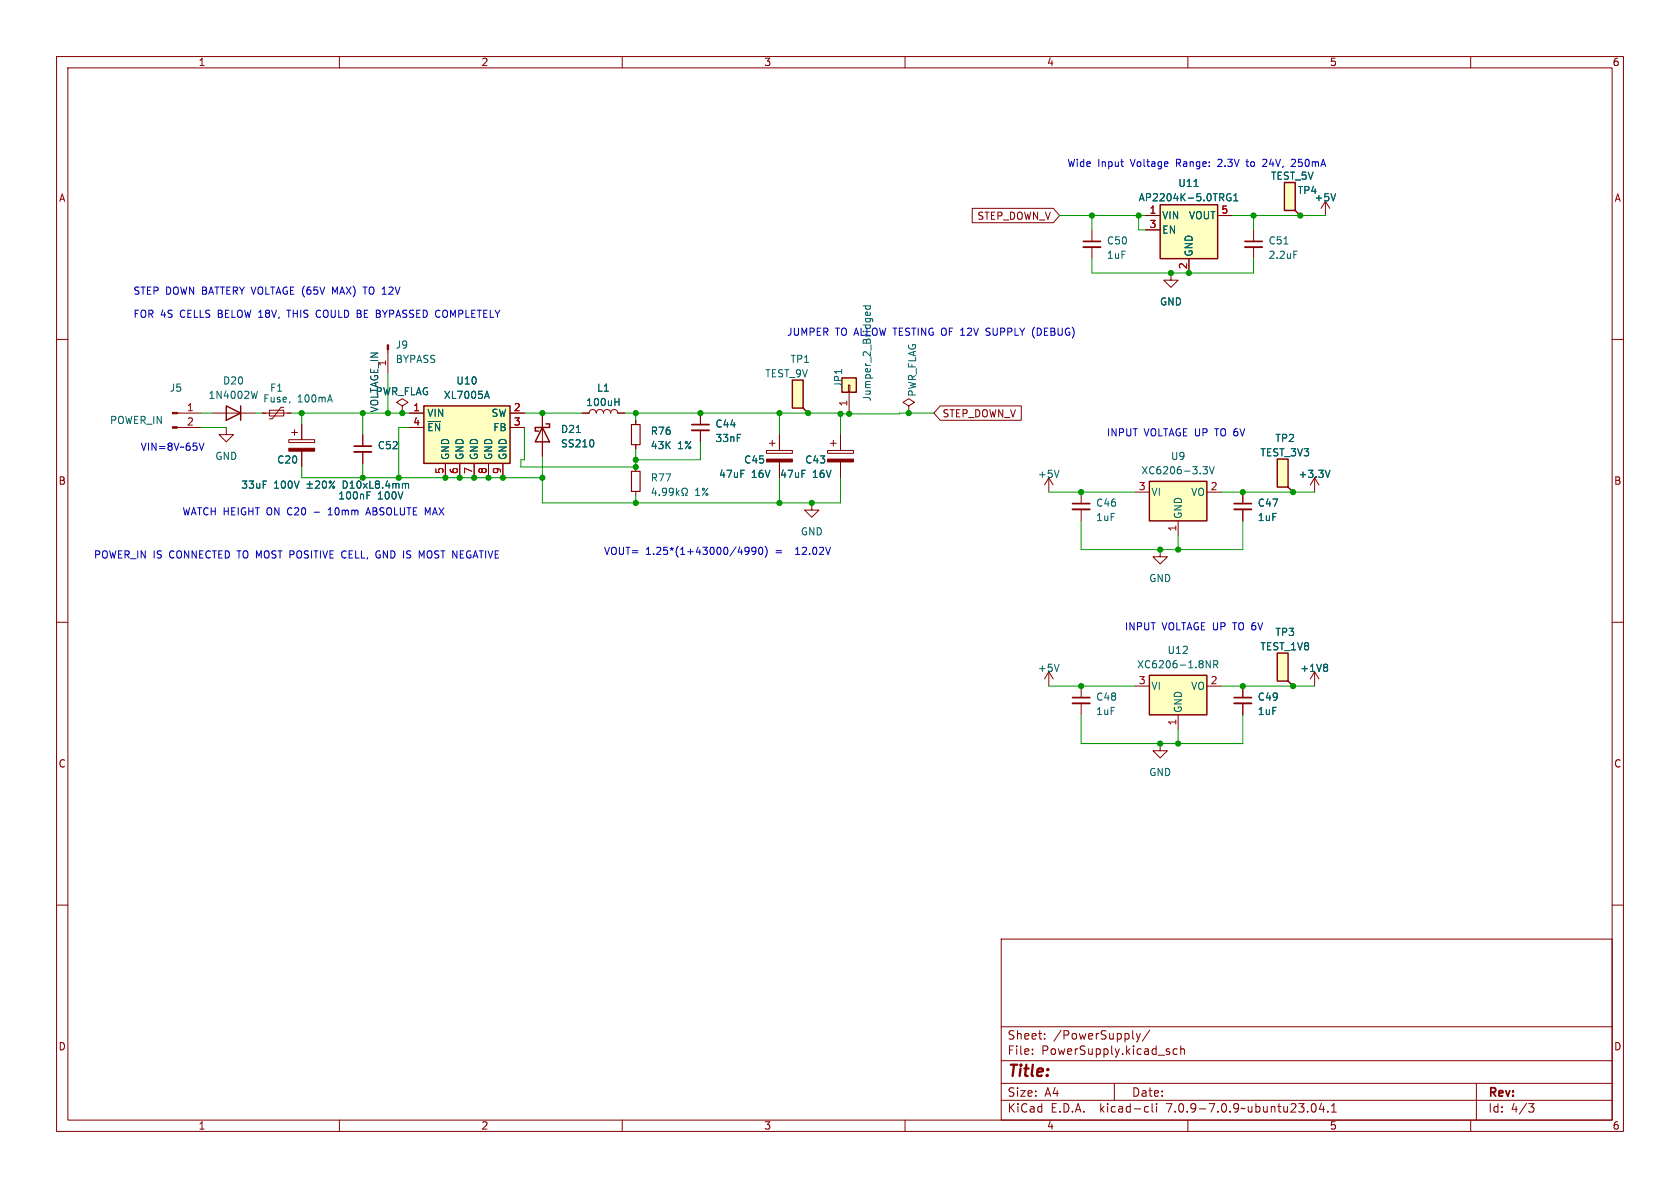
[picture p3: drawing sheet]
<svg xmlns="http://www.w3.org/2000/svg" width="297mm" height="210mm" viewBox="0 0 297 210" stroke-linecap="round" stroke-linejoin="round" font-family="sans-serif">
<g fill="none" stroke="#840000" stroke-width=".18">
<path d="M10 10h277v190h-277zM12 12h273v186h-273zM60 10v2M110 10v2M160 10v2M210 10v2M260 10v2M171.9 36.8h14.3l1.1 1.3-1.1 1.3h-14.3zM202.6 38.1h2.5M215.3 38.1h2.5M229.9 38.1h.1M234.3 35.6l-.7 1.2"/>
<path d="M234.3 35.6v2.5M234.3 35.6l.8 1.2M10 60h2M193 40.6v2.1M193 43.7v2M202.6 40.6h2.5M207 48.3v1.2h1.3l-1.3 1.3-1.3-1.3h1.3M210.2 45.7v2.6M221.6 40.6v2.1M221.6 43.7v2M285 60h2M31.3 73h4.3"/>
<path d="M31.3 75.6h4.3M37.5 73h7.6M40 75.6v1.2h1.3l-1.3 1.3-1.3-1.3h1.3M46.4 73h5M47.6 72.5h2.6v1h-2.6zM50.2 72h-.5l-1.6 2h-.5M51.1 77.7h4.5v.5h-4.5zM51.6 76.5h1M52.1 75.9v1.1M53.3 74.9v2.8M53.3 79.8v2.8M64.1 76.8v2.1"/>
<path d="M64.1 79.9v2M68.6 61.8v4.2M71.1 71.8l1-.7-1-.6-1 .6 1 .7v1.2M71.1 73h.1M72.4 73h2.5M72.4 75.6h2.5M90.2 73h2.5M90.2 75.6h2.5M95.9 73v7.6M102.9 73h1.2a.64 .64 0 0 1 .7-.6 .64 .64 0 0 1 .6 .6 .64 .64 0 0 1 .6-.6 .64 .64 0 0 1 .7 .6 .64 .64 0 0 1 .6-.6 .64 .64 0 0 1 .6 .6 .64 .64 0 0 1 .7-.6 .64 .64 0 0 1 .6 .6h1.3M112.4 74.3v.8M112.4 78.6v.8"/>
<path d="M123.8 73v2.1M123.8 76.1v2M135.5 79.6h4.6v.5h-4.6zM136 78.4h1M136.5 77.9v1M137.8 76.8v2.8M142.9 73h.1M146.3 79.6h4.6v.5h-4.6zM146.8 78.4h1M147.3 77.9v1M148.6 76.8v2.8M150 68.1h.2v1.2h-.2z"/>
<path d="M150.1 69.3v3.9M160.7 71.8l1-.7-1-.6-1.1 .6 1.1 .7v1.2M160.7 73h.1M166.2 71.8h14.3v2.5h-14.3l-1.1-1.3zM78.7 81.9v2.6M81.3 81.9v2.6M83.8 81.9v2.6M86.4 81.9v2.6M88.9 81.9v2.6M112.4 82.6v.7M112.4 86.9v.7M137.8 81.7v2.8"/>
<path d="M143.5 88.9v1.3h1.3l-1.3 1.2-1.3-1.2h1.3M148.6 81.7v2.8M185.4 84.5v2.5M185.4 84.5l-.7 1.2M185.4 84.5l.8 1.2M191.1 87v2M191.1 90v2.1M200.7 87h2.5M205.1 97.2v1.2h1.3l-1.3 1.3-1.3-1.3h1.3M208.3 92.1v2.5M213.4 87h2.5M219.7 87v2"/>
<path d="M219.7 90v2.1M228.6 87h.1M232.4 84.5v2.5M232.4 84.5l-.8 1.2M232.4 84.5l.8 1.2M10 110h2M185.4 118.7l-.7 1.3M185.4 118.7v2.6M185.4 118.7l.8 1.3M232.4 118.7l-.8 1.3M232.4 118.7v2.6M232.4 118.7l.8 1.3"/>
<path d="M285 110h2M191.1 121.3v2M191.1 124.3v2.1M200.7 121.3h2.5M205.1 131.4v1.3h1.3l-1.3 1.3-1.3-1.3h1.3M208.3 126.4v2.5M213.4 121.3h2.5M219.7 121.3v2M219.7 124.3v2.1M228.6 121.3h.1M10 160h2M285 160h2"/>
<path d="M177 166h108v32h-108zM60 198v2M110 198v2M160 198v2M177 194.5h108M177 191.5h108M177 187.5h108M177 181.5h108M182.5 186.3v.1M182.5 185.5v.1M184.7 183.6v.1M184.7 182.8v.1"/>
<path d="M197 191.5v3M200.9 182.7l.3 1M201.2 183.7l-.1 .4-.2 .1M201.6 182.7l-.4 1M202.6 195.6l.4 .1M203 196.5l-.4 .1M203.2 182.1l-1.2 2M203.7 195.1v1.3l.2 .2M204.5 195.1v.1M204.5 195.6v1M208.1 185.5l-.4-.1-.3 .3v.4l.1 .2h.6M208.7 185.5l.3-.1 .3 .1 .1 .9"/>
<path d="M208.7 184.9v1.5M210 198v2M232 195.2l.2-.1a.81 .81 0 0 1 .6 .6 .81 .81 0 0 1-.3 .8l-.2 .1a.81 .81 0 0 1-.6-.6 .81 .81 0 0 1 .3-.8zM233.6 195l-.4 1.1h1M234 195.6v1M234.7 196.5v.1M235.4 196.6h.8M235.4 195.5l.4-.4v1.5M260 198v2M261 191.5v6.5M270.2 195.1h1l-.5 .6 .4 .1 .1 .5-.3 .3h-.4"/>
</g>
<path d="M191.5 43.7h3.1M220.1 43.7h3M62.6 79.9h3.1M122.3 76.1h3M189.6 90h3.1M218.2 90h3M189.6 124.3h3.1M218.2 124.3h3" fill="none" stroke="#840000" stroke-width=".33"/>
<path d="M191.5 42.7h3.1M220.1 42.7h3M62.6 78.9h3.1M122.3 75.1h3M189.6 89h3.1M218.2 89h3M189.6 123.3h3.1M218.2 123.3h3" fill="none" stroke="#840000" stroke-width=".3"/>
<g fill="none" stroke="#006464" stroke-width=".18">
<path d="M211.1 33h.7M217.6 34.3a.59 .59 0 0 0-.8 .6 .59 .59 0 0 0 .8 .5v-.4h-.2M218.1 35.5h.7M218.1 34.6l.4-.4v1.3M236.1 34.2l-.4 1.3M152.6 54.1h1.3M153.1 54.1l-.1 .3 .3 .3 .5-.1v-.5M153.1 55.7l-.1-.4 .3-.1 .1 .6M153.8 55.2v.5M227 43.1h.7M228.7 44.4h.6M45.5 69.2l-.3 1.2"/>
<path d="M75.7 74.5h2.2M85.8 70.1h.6M86.1 69.2l.4 1.2M101.9 76.5h.7M104.9 78v.8M108.7 71h.7M109.4 70.4v1.3M54.3 86.3h.9M54.3 85.6h.9M54.8 85.1v1M55.8 85.2l.5-.2 .2 .4-.8 .9h.8M57.1 85.2l.2-.2a.68 .68 0 0 1 .4 .7 .68 .68 0 0 1-.4 .6l-.2-.1-.1-.4z"/>
<path d="M59.2 85l-1 1.3M64.9 87.5h.4M71.9 85.5l.3 .1v.7M115.6 86.2l-.3 1h.8M115.9 86.7v.9M116.6 87.5v.1M117.8 86.8l-.2 .3-.4-.1-.1-.2 .1-.4 .4-.1 .2 .1a.84 .84 0 0 1-.3 1.2h-.3M119 86.8l-.2 .3-.4-.1-.1-.2 .1-.4 .4-.1 .2 .1a.84 .84 0 0 1-.3 1.2h-.3M119.6 86.3v1.3M119.7 87.1l.4 .5M120.1 86.7l-.5 .5M120.5 87.6h.4v-.3a.54 .54 0 0 1-.3-.7 .54 .54 0 0 1 .7-.2 .58 .58 0 0 1-.1 .9v.3h.3"/>
<path d="M187.2 83.1l-.4 1.3M212.7 82.5h.8l-.5 .5 .4 .1 .1 .4-.3 .3h-.4M213.8 82.5l.4 1.3 .5-1.3M235.1 83.1l-.4 1.3M187.2 117.4l-.4 1.3M213.2 116.8l.8 1.3v-1.3M214.6 117.4h.6l.1-.2-.1-.3-.6-.1v1.3M214.9 117.4l.4 .7M234.5 117.4l.2 .3-.2 .3 .2 .2v.2l-.2 .3"/>
<circle cx="58.4" cy="85.2" r=".18"/>
<circle cx="59" cy="86.1" r=".18"/>
</g>
<g fill="#ffffc2" stroke="#ffffc2" stroke-width=".18">
<path d="M140.1 67.2h1.9v4.9h-1.9z"/>
<path d="M225.8 115.4h1.9v5h-1.9z"/>
<path d="M74.9 71.8h15.3v10.1h-15.3z"/>
<path d="M148.8 66.8h2.6v2.5h-2.6z"/>
<path d="M227.1 32.3h1.9v4.9h-1.9z"/>
<path d="M225.8 81.2h1.9v4.9h-1.9z"/>
<path d="M203.2 85.1h10.2v7h-10.2z"/>
<path d="M205.1 36.2h10.2v9.5h-10.2z"/>
<path d="M203.2 119.4h10.2v7h-10.2z"/>
</g>
<g fill="none" stroke="#840000" stroke-width=".25">
<path d="M205.1 36.2h10.2v9.5h-10.2zM227.1 32.3h1.9v4.9h-1.9zM229 37.2l.9 .9M40 71.8l2.5 1.2-2.5 1.3zM42.5 71.8v2.5M74.9 71.8h15.3v10.1h-15.3zM95.9 75.6l1.3 2.5h-2.6zM96.5 74.9h.7v.7h-2.6v.6h.6M140.1 67.2h1.9v4.9h-1.9zM142 72.1l.9 .9M148.8 66.8h2.6v2.5h-2.6zM203.2 85.1h10.2v7h-10.2z"/>
<path d="M225.8 81.2h1.9v4.9h-1.9zM227.7 86.1l.9 .9M203.2 119.4h10.2v7h-10.2zM225.8 115.4h1.9v5h-1.9zM227.7 120.4l.9 .9"/>
</g>
<g fill="#840000" stroke="#840000" stroke-width=".18">
<path d="M146.3 81.2h4.6v.5h-4.6z"/>
<path d="M135.5 81.2h4.6v.5h-4.6z"/>
<path d="M68.5 61h.2v.8h-.2z"/>
<path d="M30.5 75.4h.8v.3h-.8z"/>
<path d="M30.5 72.9h.8v.3h-.8z"/>
<path d="M51.1 79.2h4.5v.6h-4.5z"/>
</g>
<path d="M111.6 75.1h1.6v3.5h-1.6zM111.6 83.3h1.6v3.6h-1.6z" fill="none" stroke="#840000" stroke-width=".2"/>
<g fill="none" stroke="#0000c2" stroke-width=".18">
<path d="M198.1 28.6h.5M198.5 29.4h.1M220.3 28.6h.4M220.4 28.2l.1 1.2M223.7 28.2l-.5 .1M223.9 28.7l-.7 .7h.8M228.9 28.2h-.4l-.2 .1M229 28.7l-.8 .7h.8M50.7 54.8h.7M56 55.9l.3 .2M56.3 54.8l-.3 .2M59.2 51.6l-.4-.9v1.3"/>
<path d="M64.2 50.7h.7M64.5 50.7v1.3M174.3 59.2l.5 .1M174.8 58h-.3l-.2 .2 .1 .4 .4 .1M182.7 59.5l.2 .3M182.9 57.8l-.2 .3M36.1 78.3l-.5 1.3M58 91h.7M58.3 89.9l-.3 .2M64.8 90.7h.6M65.1 89.8l-.4 1.2M66.6 98.5l.3 .1h.3"/>
<path d="M67 98.1h.2M67 97.4l-.4 .2M74.5 98.3l.5-.9v1.2M132.4 97.3l-.2 .2h-.4l-.1-.2 .1-.5 .4-.1 .2 .2a.84 .84 0 0 1-.3 1.1h-.3M133.6 97.3l-.2 .2h-.4l-.1-.2 .1-.5 .4-.1 .2 .2a.84 .84 0 0 1-.3 1.1h-.3M134.2 96.9l.2-.2a.68 .68 0 0 1 .5 .7 .68 .68 0 0 1-.5 .6l-.2-.1-.1-.4zM135.3 96.6a1.46 1.46 0 0 1 0 1.9M140.6 98h.8M140.8 97l-.2 .1"/>
</g>
<g fill="none" stroke="#009600" stroke-width=".18">
<path d="M187.3 38.1h15.3M193 38.1v2.5M201.3 38.1v2.5h1.3M217.8 38.1h16.5M221.6 38.1v2.5M193 45.7v2.6h28.6v-2.6M35.6 73h1.9M35.6 75.6h4.4M45.1 73h1.3M51.4 73h21M53.3 73v1.9M64.1 73v3.8"/>
<path d="M68.6 66v7M72.4 75.6h-1.9v8.9M92.7 73h10.2M92.7 75.6v5.7h-.6v1.3h20.3v-3.2M110.5 73h38.1v3.8M112.4 73v1.3M123.8 78.1v3.2h-11.4M137.8 73v3.8M165.1 73l-16.5 .2M53.3 82.6v1.9h42.6M64.1 81.9v2.6M95.9 80.6v8.3h52.7v-4.4"/>
<path d="M112.4 87.6v1.3M137.8 84.5v4.4M185.4 87h15.3M191.1 92.1v5.1h28.6v-5.1M208.3 94.6v2.6M215.9 87h16.5M185.4 121.3h15.3M191.1 126.4v5h28.6v-5M208.3 128.9v2.5M215.9 121.3h16.5"/>
</g>
<g fill="#009600" stroke="#009600" stroke-width=".18">
<circle cx="191.1" cy="121.3" r=".46"/>
<circle cx="208.3" cy="97.2" r=".46"/>
<circle cx="228.6" cy="87" r=".46"/>
<circle cx="219.7" cy="87" r=".46"/>
<circle cx="228.6" cy="121.3" r=".46"/>
<circle cx="219.7" cy="121.3" r=".46"/>
<circle cx="205.1" cy="97.2" r=".46"/>
<circle cx="208.3" cy="131.4" r=".46"/>
<circle cx="205.1" cy="131.4" r=".46"/>
<circle cx="112.4" cy="88.9" r=".46"/>
<circle cx="88.9" cy="84.5" r=".46"/>
<circle cx="86.4" cy="84.5" r=".46"/>
<circle cx="112.4" cy="82.6" r=".46"/>
<circle cx="112.4" cy="81.3" r=".46"/>
<circle cx="112.4" cy="73" r=".46"/>
<circle cx="95.9" cy="84.5" r=".46"/>
<circle cx="95.9" cy="73" r=".46"/>
<circle cx="81.3" cy="84.5" r=".46"/>
<circle cx="78.7" cy="84.5" r=".46"/>
<circle cx="83.8" cy="84.5" r=".46"/>
<circle cx="64.1" cy="73" r=".46"/>
<circle cx="64.1" cy="84.5" r=".46"/>
<circle cx="53.3" cy="73" r=".46"/>
<circle cx="71.1" cy="73" r=".46"/>
<circle cx="68.6" cy="73" r=".46"/>
<circle cx="70.5" cy="84.5" r=".46"/>
<circle cx="160.7" cy="73" r=".46"/>
<circle cx="148.6" cy="73.2" r=".46"/>
<circle cx="193" cy="38.1" r=".46"/>
<circle cx="150.1" cy="73.2" r=".46"/>
<circle cx="143.5" cy="88.9" r=".46"/>
<circle cx="137.8" cy="88.9" r=".46"/>
<circle cx="137.8" cy="73" r=".46"/>
<circle cx="142.9" cy="73" r=".46"/>
<circle cx="123.8" cy="73" r=".46"/>
<circle cx="201.3" cy="38.1" r=".46"/>
<circle cx="207" cy="48.3" r=".46"/>
<circle cx="221.6" cy="38.1" r=".46"/>
<circle cx="210.2" cy="48.3" r=".46"/>
<circle cx="191.1" cy="87" r=".46"/>
<circle cx="229.9" cy="38.1" r=".46"/>
</g>
<text font-size="2.8" fill="#840000" x="178" y="190.9">Title:</text>
<g font-size="2.1" fill="#840000">
<text x="178" y="184">Sheet:</text>
<text x="186.2" y="184">/PowerSupply/</text>
<text x="178" y="186.7">File:</text>
<text x="184.1" y="186.7">PowerSupply.kicad_sch</text>
<text x="178" y="196.9">KiCad</text>
<text x="178" y="194.1">Size:</text>
<text x="184.7" y="194.1">A4</text>
<text x="185.7" y="196.9">E.D.A.</text>
<text x="194.6" y="196.9">kicad-cli</text>
<text x="200" y="194.1">Date:</text>
<text x="206.5" y="196.9">7.0.9-7.0.9~ubuntu23.04.1</text>
<text x="263" y="194.3">Rev:</text>
<text x="263" y="196.9">Id:</text>
<text x="267.1" y="196.9">4/3</text>
</g>
<g font-size="1.8" fill="#840000">
<text x="35" y="11.9">1</text>
<text x="85" y="11.9">2</text>
<text x="135" y="11.9">3</text>
<text x="185" y="11.9">4</text>
<text x="235" y="11.9">5</text>
<text x="285" y="11.9">6</text>
<text x="10.3" y="35.9">A</text>
<text x="285.3" y="35.9">A</text>
<text x="172.7" y="39.1">STEP_DOWN_V</text>
<text x="166.5" y="74">STEP_DOWN_V</text>
<text x="10.3" y="85.9">B</text>
<text x="285.3" y="85.9">B</text>
<text x="10.3" y="135.9">C</text>
<text x="285.3" y="135.9">C</text>
<text x="10.3" y="185.9">D</text>
<text x="285.3" y="185.9">D</text>
<text x="35" y="199.9">1</text>
<text x="85" y="199.9">2</text>
<text x="135" y="199.9">3</text>
<text x="185" y="199.9">4</text>
<text x="235" y="199.9">5</text>
<text x="285" y="199.9">6</text>
</g>
<g font-size="1.8" fill="#0000c2">
<text x="188.6" y="29.6">Wide</text>
<text x="194.1" y="29.6">Input</text>
<text x="200" y="29.6">Voltage</text>
<text x="208.2" y="29.6">Range:</text>
<text x="215.8" y="29.6">2.3V</text>
<text x="221.1" y="29.6">to</text>
<text x="229.4" y="29.6">250mA</text>
<text x="23.5" y="52.2">STEP DOWN BATTERY VOLTAGE (65V</text>
<text x="59.4" y="52.2">MAX)</text>
<text x="65.2" y="52.2">TO 12V</text>
<text x="23.5" y="56.3">FOR 4S</text>
<text x="31.9" y="56.3">CELLS</text>
<text x="38.8" y="56.3">BELOW 18V,</text>
<text x="51.5" y="56.3">THIS</text>
<text x="56.8" y="56.3">COULD BE BYPASSED COMPLETELY</text>
<text x="139.1" y="59.4">JUMPER</text>
<text x="147.7" y="59.4">TO ALLOW TESTING OF 12V</text>
<text x="175.2" y="59.4">SUPPLY</text>
<text x="183.5" y="59.4">(DEBUG)</text>
<text x="154.2" y="71" transform="rotate(-90 154.2 71)">Jumper_2_Bridged</text>
<text x="195.6" y="77.2">INPUT</text>
<text x="202.3" y="77.2">VOLTAGE UP</text>
<text x="215.1" y="77.2">TO 6V</text>
<text x="24.8" y="79.8">VIN=8V~65V</text>
<text x="32.2" y="91.2">WATCH HEIGHT ON C20</text>
<text x="55.9" y="91.2">-</text>
<text x="58.7" y="91.2">10mm</text>
<text x="65.7" y="91.2">ABSOLUTE MAX</text>
<text x="16.5" y="98.8">POWER_IN IS</text>
<text x="30" y="98.8">CONNECTED TO MOST POSITIVE CELL,</text>
<text x="67.5" y="98.8">GND IS</text>
<text x="75.5" y="98.8">MOST NEGATIVE</text>
<text x="106.7" y="98.2">VOUT=</text>
<text x="114.1" y="98.2">1.25*(1+43000/4990)</text>
<text x="137.2" y="98.2">=</text>
<text x="141.1" y="98.2">12.02V</text>
<text x="198.8" y="111.5">INPUT</text>
<text x="205.4" y="111.5">VOLTAGE UP</text>
<text x="218.3" y="111.5">TO 6V</text>
</g>
<g font-size="1.8" fill="#006464">
<text x="224.1" y="29.6">24V,</text>
<text x="201.2" y="35.8">AP2204K-5.0TRG1</text>
<text x="208.2" y="33.2">U11</text>
<text x="224.6" y="32">TEST_5V</text>
<text x="229.3" y="34.5">TP4</text>
<text x="232.3" y="35.8">+5V</text>
<text x="205.4" y="39">VIN</text>
<text x="205.4" y="41.5">EN</text>
<text x="210.1" y="39">VOUT</text>
<text x="195.6" y="46">1uF</text>
<text x="195.6" y="43.4">C50</text>
<text x="211" y="45.5" transform="rotate(-90 211 45.5)">GND</text>
<text x="224.2" y="43.4">C51</text>
<text x="224.2" y="46">2.2uF</text>
<text x="205" y="54.2">GND</text>
<text x="69.9" y="61.8">J9</text>
<text x="69.9" y="64.4">BYPASS</text>
<text x="139.7" y="64.4">TP1</text>
<text x="29.9" y="69.4">J5</text>
<text x="36.8" y="70.7">1N4002W</text>
<text x="39.3" y="68.2">D20</text>
<text x="46.4" y="71.3">Fuse,</text>
<text x="47.6" y="69.4">F1</text>
<text x="52.6" y="71.3">100mA</text>
<text x="66.3" y="70.1">PWR_FLAG</text>
<text x="78.4" y="70.7">XL7005A</text>
<text x="80.6" y="68.2">U10</text>
<text x="103.5" y="72">100uH</text>
<text x="105.5" y="69.4">L1</text>
<text x="135.2" y="66.9">TEST_9V</text>
<text x="149.1" y="68.6" transform="rotate(-90 149.1 68.6)">JP1</text>
<text x="162.2" y="70.2" transform="rotate(-90 162.2 70.2)">PWR_FLAG</text>
<text x="19.3" y="75.2">POWER_IN</text>
<text x="75.4" y="73.9">VIN</text>
<text x="75.4" y="76.4">~{EN}</text>
<text x="86.8" y="73.9">SW</text>
<text x="87.1" y="76.4">FB</text>
<text x="99.1" y="76.7">D21</text>
<text x="114.9" y="77.1">R76</text>
<text x="126.4" y="75.8">C44</text>
<text x="38" y="81.5">GND</text>
<text x="48.9" y="82.1">C20</text>
<text x="66.7" y="79.6">C52</text>
<text x="79.6" y="81.4" transform="rotate(-90 79.6 81.4)">GND</text>
<text x="82.1" y="81.4" transform="rotate(-90 82.1 81.4)">GND</text>
<text x="84.7" y="81.4" transform="rotate(-90 84.7 81.4)">GND</text>
<text x="87.2" y="81.4" transform="rotate(-90 87.2 81.4)">GND</text>
<text x="89.8" y="81.4" transform="rotate(-90 89.8 81.4)">GND</text>
<text x="99.1" y="79.3">SS210</text>
<text x="114.9" y="79.6">43K</text>
<text x="119.8" y="79.6">1%</text>
<text x="126.4" y="78.3">33nF</text>
<text x="131.5" y="82.1">C45</text>
<text x="142.2" y="82.1">C43</text>
<text x="206.9" y="81.5">U9</text>
<text x="222.7" y="80.9">TEST_3V3</text>
<text x="225.4" y="78.3">TP2</text>
<text x="42.6" y="86.6">33uF</text>
<text x="48.4" y="86.6">100V</text>
<text x="59.7" y="88.5">100nF</text>
<text x="60.9" y="86.6">D10xL8.4mm</text>
<text x="66.7" y="88.5">100V</text>
<text x="114.9" y="85.3">R77</text>
<text x="122.8" y="87.9">1%</text>
<text x="127" y="84.7">47uF</text>
<text x="132.8" y="84.7">16V</text>
<text x="137.8" y="84.7">47uF</text>
<text x="143.6" y="84.7">16V</text>
<text x="183.4" y="84.7">+5V</text>
<text x="193.7" y="89.8">C46</text>
<text x="201.7" y="84">XC6206-3.3V</text>
<text x="203.5" y="87.9">VI</text>
<text x="210.5" y="87.9">VO</text>
<text x="222.3" y="89.8">C47</text>
<text x="229.5" y="84.7">+3.3V</text>
<text x="141.5" y="94.8">GND</text>
<text x="193.7" y="92.3">1uF</text>
<text x="209.1" y="91.8" transform="rotate(-90 209.1 91.8)">GND</text>
<text x="222.3" y="92.3">1uF</text>
<text x="203.1" y="103.1">GND</text>
<text x="225.4" y="112.6">TP3</text>
<text x="183.4" y="119">+5V</text>
<text x="200.9" y="118.3">XC6206-1.8NR</text>
<text x="206.3" y="115.8">U12</text>
<text x="222.7" y="115.2">TEST_1V8</text>
<text x="229.8" y="119">+1V8</text>
<text x="193.7" y="124.1">C48</text>
<text x="203.5" y="122.1">VI</text>
<text x="210.5" y="122.1">VO</text>
<text x="222.3" y="124.1">C49</text>
<text x="193.7" y="126.6">1uF</text>
<text x="209.1" y="126.1" transform="rotate(-90 209.1 126.1)">GND</text>
<text x="222.3" y="126.6">1uF</text>
<text x="203.1" y="137.4">GND</text>
</g>
<g font-size="1.8" fill="#a90000">
<text x="203.1" y="37.8">1</text>
<text x="203.1" y="40.4">3</text>
<text x="215.8" y="37.8">5</text>
<text x="209.9" y="47.7" transform="rotate(-90 209.9 47.7)">2</text>
<text x="149.9" y="72" transform="rotate(-90 149.9 72)">1</text>
<text x="32.9" y="72.8">1</text>
<text x="32.9" y="75.3">2</text>
<text x="73" y="72.8">1</text>
<text x="73" y="75.3">4</text>
<text x="90.7" y="72.8">2</text>
<text x="90.7" y="75.3">3</text>
<text x="78.5" y="83.9" transform="rotate(-90 78.5 83.9)">5</text>
<text x="81" y="83.9" transform="rotate(-90 81 83.9)">6</text>
<text x="83.6" y="83.9" transform="rotate(-90 83.6 83.9)">7</text>
<text x="86.1" y="83.9" transform="rotate(-90 86.1 83.9)">8</text>
<text x="88.6" y="83.9" transform="rotate(-90 88.6 83.9)">9</text>
<text x="201.2" y="86.7">3</text>
<text x="213.9" y="86.7">2</text>
<text x="208" y="94.1" transform="rotate(-90 208 94.1)">1</text>
<text x="201.2" y="121">3</text>
<text x="213.9" y="121">2</text>
<text x="208" y="128.3" transform="rotate(-90 208 128.3)">1</text>
</g>
<g font-size="1.8" fill="#0f0f0f">
<text x="68.3" y="64.8" transform="rotate(-90 68.3 64.8)">1</text>
<text x="67" y="73" transform="rotate(-90 67 73)">VOLTAGE_IN</text>
</g>
</svg>
